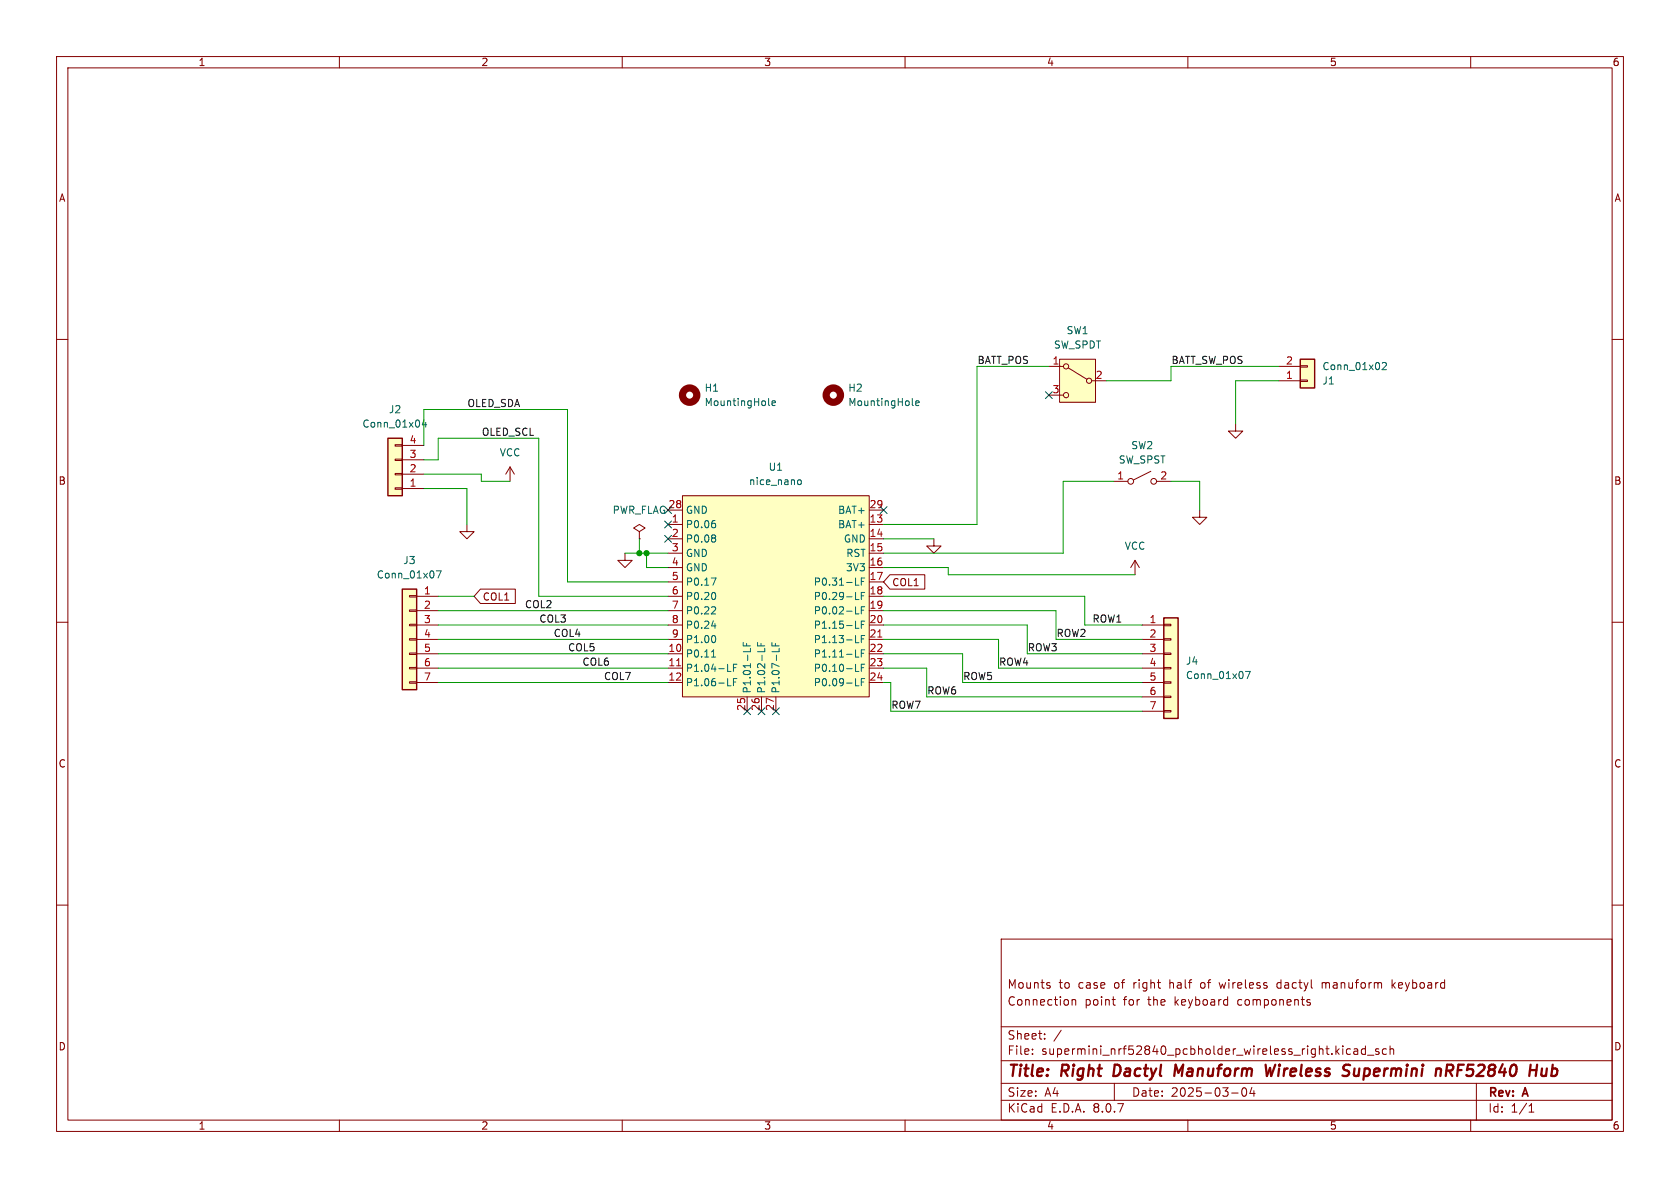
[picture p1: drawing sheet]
<svg xmlns="http://www.w3.org/2000/svg" width="297mm" height="210mm" viewBox="0 0 297 210" stroke-linecap="round" stroke-linejoin="round" font-family="sans-serif">
<g fill="none" stroke="#840000" stroke-width=".18">
<path d="M10 10h277v190h-277zM12 12h273v186h-273zM60 10v2M110 10v2M160 10v2M210 10v2M260 10v2M10 60h2M285 60h2M113 94l1-.7-1-.6-1 .6 1 .7v1.3M113 95.3h.1M10 110h2"/>
<path d="M285 110h2M10 160h2M177 166h108v32h-108zM185.5 174.2l.2 .2-.2 .3M185.5 173.7l.1 .1M189.5 176.7v1M189.5 176.8l.2-.1 .4 .1 .1 .9M196.6 176.7h.6M196.9 177.6l.3 .1M215.5 173.7l.3 1M226 173.7l-.3 .3v.4l.3 .3M231.2 176.7l.4 .1"/>
<path d="M231.2 177.2l.4 .1 .1 .2-.2 .2h-.3M233.7 173.7v1M234.2 173.7l-.5 .1M246.1 173.2v1.5M246.2 174.1l.5 .6M246.7 173.7l-.6 .6M285 160h2M60 198v2M110 198v2M160 198v2M177 194.5h108M177 191.5h108"/>
<path d="M177 187.5h108M177 181.5h108M182.5 186.3v.1M182.5 185.5v.1M184.7 183.6v.1M184.7 182.8v.1M187.6 182.1l-1.3 2M197 191.5v3M210 198v2M217.7 193.2h1.2M219.7 192.4l.2-.1a.81 .81 0 0 1 .6 .6 .81 .81 0 0 1-.3 .8l-.2 .1a.81 .81 0 0 1-.3-1.4zM221.3 192.2l-.3 1.1h.9"/>
<path d="M221.7 192.8v1M237.4 184.9v.1M237.4 185.4v1M238.7 185.5l-.4-.1-.3 .3v.4l.2 .2h.5M239.4 185.5h.6v.9M240 185.8h-.5a.29 .29 0 0 0-.2 .3 .29 .29 0 0 0 .2 .3l.5-.1M241.4 185.5l-.4-.1-.3 .3v.4l.1 .2h.6M241.4 184.9v1.5M241.7 186.5h1.2M243.7 185.5l-.3-.1-.2 .2v.2l.5 .2v.3h-.5M245.1 185.5l-.4-.1-.3 .3v.4l.1 .2h.6M245.7 185.5l.3-.1 .3 .1 .1 .9"/>
<path d="M245.7 184.9v1.5M260 198v2M261 191.5v6.5M270.3 196.6h.9M270.3 195.5l.4-.4v1.5"/>
</g>
<path d="M197.1 188.2l-.3 2h.5M209.2 188.2l-.9 1.4-.5-1.4-.2 2M223.7 188.2l.3 2 .5-1.4 .2 1.4 .8-2M238.4 188.2l.3 .1M239.5 188.9l-.1 1.2 .2 .1 .5-.1M255.7 189.3h.8a.55 .55 0 0 0 .4-.5 .55 .55 0 0 0-.3-.6h-.8l-.2 2M256.2 189.3l.5 .9M272.6 188.9v1.2a.57 .57 0 0 0 .7-.1M273.5 188.9l-.2 1.3M274.3 190.1l.5 .1M274.5 188.2l-.2 2M274.6 188.9l-.2 .1" fill="none" stroke="#840000" stroke-width=".4"/>
<path d="M120.6 87.6h33.1v35.6h-33.1z" fill="#ffffc2"/>
<g fill="none" stroke="#840000" stroke-width=".18">
<path d="M90.2 82.6l-.8 1.2M90.2 82.6v2.5M90.2 82.6l.7 1.2M110.5 97.8v1.3h1.3l-1.3 1.2-1.3-1.2h1.3M118.1 92.7h2.5M118.1 95.3h2.5M118.1 97.8h2.5M118.1 90.2h2.5M120.6 87.6h33.1v35.6h-33.1zM153.7 92.7h2.5M153.7 95.3h2.5M153.7 97.8h2.5"/>
<path d="M153.7 90.2h2.5M165.1 95.3v1.2h1.3l-1.3 1.3-1.3-1.3h1.3M118.1 115.6h2.5M118.1 118.1h2.5M118.1 102.9h2.5M118.1 105.4h2.5M118.1 108h2.5M118.1 110.5h2.5M118.1 113h2.5M118.1 100.3h2.5M153.7 115.6h2.5M153.7 118.1h2.5"/>
<path d="M153.7 102.9h2.5M153.7 105.4h2.5M153.7 108h2.5M153.7 110.5h2.5M153.7 113h2.5M153.7 100.3h2.5M118.1 120.7h2.5M132.1 123.2v2.5M134.6 123.2v2.5M137.2 123.2v2.5M153.7 120.7h2.5"/>
</g>
<g fill="none" stroke="#006464" stroke-width=".18">
<path d="M135.9 71.5l.2 .2M136.5 71.3l.6-.1-.1-.3h-.3l-.2 .1v.6h.5M161.3 71.5l.2 .2M161.9 71.3l.6-.1-.1-.3h-.3l-.2 .1v.6h.5M126.2 92h.2M126.3 92.5l.2 .2v.3l-.2 .3M126.3 94.6l.2 .2-.2 .3 .2 .2v.3l-.2 .2M141 85.1l.2-.3 .3 .1 .2 .2-.2 .5-.3 .1-.2-.3M125.7 102.2h.9l-.6 1.2M125.8 116.1h.7M125.8 110.6h.8M126 115.1l.2-.2v1.2"/>
<path d="M126.2 104.7a.79 .79 0 0 1 0 1.3M126.2 112.3a.79 .79 0 0 1 0 1.3M126.3 107.3l.2 .2v.3l-.8 .7h.8M126.4 110.2v.9M128.6 118.7h.6M129.7 118h.4M130.3 117.4h-.6v1.3M130.3 120h-.6v1.2M131.4 113.6v.6h1.3M132 113.8v.4M132.7 114.6v.6M133.9 113.6v.6h1.3"/>
<path d="M134.5 113.8v.4M135.2 114.6v.6M136.5 113.6v.6h1.2M137.1 113.8v.4M137.7 114.6v.6M151.2 116.1h.7M151.2 118.7h.7M151.2 103.4h.7M151.2 106h.7M151.2 108.5h.7M151.2 111.1h.7M151.2 113.6h.7"/>
<path d="M152.3 118h.4M152.3 102.8h.4M152.3 105.3h.4M152.3 107.9h.4M152.3 110.4h.4M152.3 112.9h.4M152.3 115.5h.4M152.9 117.4h-.6v1.3M152.9 120h-.6v1.2M152.9 102.2h-.6v1.2M152.9 104.7h-.6v1.3M152.9 107.3h-.6v1.2"/>
<path d="M152.9 109.8h-.6v1.3M152.9 112.3h-.6v1.3M152.9 114.9h-.6v1.2M128.6 121.2h.6M129.7 120.6h.4M151.2 121.2h.7M152.3 120.6h.4"/>
</g>
<path d="M119.6 117.7h.7M155.2 112.6h.7" fill="none" stroke="#a90000" stroke-width=".18"/>
<g fill="none" stroke="#840000" stroke-width="1.3">
<circle cx="121.9" cy="69.8" r="1.27"/>
<circle cx="147.3" cy="69.8" r="1.27"/>
</g>
<path d="M68.6 77.5h2.5v10.1h-2.5z" fill="#ffffc2"/>
<path d="M69.8 78.6h1.3v.3h-1.3zM71.1 78.7h3.8M69.8 81.2h1.3v.2h-1.3zM69.8 83.7h1.3v.2h-1.3zM69.8 86.2h1.3v.3h-1.3zM71.1 86.4h3.8M71.1 83.8h3.8M71.1 81.3h3.8M82.5 92.7v1.3h1.3l-1.3 1.3-1.2-1.3h1.2" fill="none" stroke="#840000" stroke-width=".18"/>
<path d="M68.6 77.5h2.5v10.1h-2.5z" fill="none" stroke="#840000" stroke-width=".25"/>
<path d="M75 74.2l-.3 .9h.7M75.3 74.7v.8" fill="none" stroke="#006464" stroke-width=".18"/>
<path d="M71.1 104.1h2.6v17.8h-2.6z" fill="#ffffc2"/>
<g fill="none" stroke="#840000" stroke-width=".18">
<path d="M196.8 85.1h2.6M203.5 83.3l-3.1 1.5M204.5 85.1h2.5M72.4 118h1.3v.2h-1.3zM72.4 115.4h1.3v.3h-1.3zM72.4 112.9h1.3v.3h-1.3zM72.4 110.4h1.3v.2h-1.3zM72.4 107.8h1.3v.3h-1.3zM72.4 105.3h1.3v.2h-1.3zM73.7 105.4h3.8M73.7 108h3.8M73.7 110.5h3.8"/>
<path d="M73.7 113h3.8M73.7 115.6h3.8M73.7 118.1h3.8M72.4 120.5h1.3v.3h-1.3zM73.7 120.7h3.8"/>
<circle cx="199.9" cy="85.1" r=".51"/>
<circle cx="204" cy="85.1" r=".51"/>
</g>
<path d="M71.1 104.1h2.6v17.8h-2.6z" fill="none" stroke="#840000" stroke-width=".25"/>
<path d="M77.1 100.9h.9l-.6 1.3" fill="none" stroke="#006464" stroke-width=".18"/>
<path d="M229.9 63.5h2.5v5.1h-2.5z" fill="#ffffc2"/>
<path d="M218.4 74.9v1.3h-1.2l1.2 1.3 1.3-1.3h-1.3M226.1 67.3h3.8M226.1 64.8h3.8M229.9 64.6h1.2v.3h-1.2zM229.9 67.2h1.2v.2h-1.2zM200.7 99.1l-.8 1.2M200.7 99.1v2.5M200.7 99.1l.7 1.2M212.1 90.2v1.2h1.3l-1.3 1.3-1.3-1.3h1.3" fill="none" stroke="#840000" stroke-width=".18"/>
<path d="M229.9 63.5h2.5v5.1h-2.5z" fill="none" stroke="#840000" stroke-width=".25"/>
<path d="M244.4 64.2l.5-.1 .2 .3-.8 .9h.8" fill="none" stroke="#006464" stroke-width=".18"/>
<path d="M205.7 109.2h2.6v17.8h-2.6z" fill="#ffffc2"/>
<g fill="none" stroke="#840000" stroke-width=".18">
<path d="M201.9 110.5h3.8M201.9 113h3.8M201.9 115.6h3.8M201.9 118.1h3.8M205.7 118h1.3v.2h-1.3zM205.7 115.4h1.3v.3h-1.3zM205.7 112.9h1.3v.3h-1.3zM205.7 110.4h1.3v.2h-1.3zM201.9 120.7h3.8M201.9 123.2h3.8M201.9 125.7h3.8M205.7 125.6h1.3v.3h-1.3z"/>
<path d="M205.7 123.1h1.3v.2h-1.3zM205.7 120.5h1.3v.3h-1.3z"/>
</g>
<path d="M205.7 109.2h2.6v17.8h-2.6z" fill="none" stroke="#840000" stroke-width=".25"/>
<path d="M220.2 118.7h.8l-.5 1.3" fill="none" stroke="#006464" stroke-width=".18"/>
<path d="M187.3 63.5h6.4v7.6h-6.4z" fill="#ffffc2"/>
<g fill="none" stroke="#840000" stroke-width=".18">
<path d="M185.4 64.8h2.6M185.4 69.9h2.6M187.3 63.5h6.4v7.6h-6.4zM188.8 65l3.4 2.1M193 67.3h2.6M84.9 104.1h6.2v2.6h-6.2l-1.1-1.3zM157.3 101.6h6.2v2.5h-6.2l-1.1-1.2z"/>
<circle cx="188.5" cy="69.9" r=".46"/>
<circle cx="188.5" cy="64.8" r=".46"/>
<circle cx="192.5" cy="67.3" r=".46"/>
</g>
<g fill="none" stroke="#009600" stroke-width=".18">
<path d="M74.9 78.7v-6.3h25.4v30.5h17.8M185.4 64.8h-12.7v27.9h-16.5M226.1 64.8h-19.1v2.5h-11.4M226.1 67.3h-7.7v7.6M74.9 86.4h7.6v6.3M74.9 83.8h10.2v1.3h5.1M74.9 81.3h2.6v-3.8h17.7v27.9h22.9M110.5 97.8h7.6M113 95.3v2.5M114.3 97.8v2.5h3.8M156.2 95.3h8.9M196.8 85.1h-8.8v12.7h-31.8"/>
<path d="M207 85.1h5.1v5.1M77.5 105.4h6.3M77.5 115.6h40.6M77.5 110.5h40.6M77.5 108h40.6M77.5 113h40.6M77.5 118.1h40.6M156.2 108h30.5v5h15.2M156.2 105.4h35.6v5.1h10.1M156.2 115.6h14v5.1h31.7M156.2 110.5h25.4v5.1h20.3M156.2 100.3h11.4v1.3h33.1"/>
<path d="M156.2 113h20.3v5.1h25.4M156.2 118.1h7.6v5.1h38.1M77.5 120.7h40.6M156.2 120.7h1.3v5h44.4"/>
</g>
<g fill="none" stroke="#000084" stroke-width=".18">
<path d="M184.8 69.2l1.2 1.3M186 69.2l-1.2 1.3M117.5 92.1l1.2 1.2M117.5 94.6l1.2 1.3M117.5 89.6l1.2 1.2M118.7 92.1l-1.2 1.2M118.7 94.6l-1.2 1.3M118.7 89.6l-1.2 1.2M155.6 89.6l1.2 1.2M156.8 89.6l-1.2 1.2M131.5 125.1l1.2 1.2M132.7 125.1l-1.2 1.2"/>
<path d="M134 125.1l1.2 1.2M135.2 125.1l-1.2 1.2M136.6 125.1l1.2 1.2M137.8 125.1l-1.2 1.2"/>
</g>
<g fill="#009600" stroke="#009600" stroke-width=".18">
<circle cx="114.3" cy="97.8" r=".46"/>
<circle cx="113" cy="97.8" r=".46"/>
</g>
<g font-size="2.8" fill="#840000">
<text x="178" y="190.9">Title:</text>
<text x="187.7" y="190.9">Right</text>
<text x="197.7" y="190.9">Dactyl</text>
<text x="209.3" y="190.9">Manuform</text>
<text x="226.2" y="190.9">Wireless</text>
<text x="240.7" y="190.9">Supermini</text>
<text x="257.8" y="190.9">nRF52840</text>
<text x="275.2" y="190.9">Hub</text>
</g>
<g font-size="2.1" fill="#840000">
<text x="178" y="178">Connection</text>
<text x="178" y="175">Mounts</text>
<text x="187.2" y="175">to</text>
<text x="190.7" y="175">case</text>
<text x="191.7" y="178">point</text>
<text x="197.1" y="175">of</text>
<text x="198.7" y="178">for</text>
<text x="200.6" y="175">right</text>
<text x="203.1" y="178">the</text>
<text x="207.1" y="175">half</text>
<text x="207.9" y="178">keyboard</text>
<text x="212.8" y="175">of</text>
<text x="216.3" y="175">wireless</text>
<text x="219.2" y="178">components</text>
<text x="226.6" y="175">dactyl</text>
<text x="234.7" y="175">manuform</text>
<text x="247.2" y="175">keyboard</text>
<text x="178" y="184">Sheet:</text>
<text x="178" y="186.7">File:</text>
<text x="184.1" y="186.7">supermini_nrf52840_pcbholder_wireless_right.kicad_sch</text>
<text x="178" y="196.9">KiCad</text>
<text x="178" y="194.1">Size:</text>
<text x="184.7" y="194.1">A4</text>
<text x="185.7" y="196.9">E.D.A.</text>
<text x="193.3" y="196.9">8.0.7</text>
<text x="200" y="194.1">Date:</text>
<text x="207" y="194.1">2025-03-04</text>
<text x="263" y="194.3">Rev:</text>
<text x="263" y="196.9">Id:</text>
<text x="267.1" y="196.9">1/1</text>
<text x="269.4" y="194.3">A</text>
</g>
<g font-size="1.8" fill="#840000">
<text x="35" y="11.9">1</text>
<text x="85" y="11.9">2</text>
<text x="135" y="11.9">3</text>
<text x="185" y="11.9">4</text>
<text x="235" y="11.9">5</text>
<text x="285" y="11.9">6</text>
<text x="10.3" y="35.9">A</text>
<text x="285.3" y="35.9">A</text>
<text x="10.3" y="85.9">B</text>
<text x="285.3" y="85.9">B</text>
<text x="85.2" y="106.4">COL1</text>
<text x="157.6" y="103.8">COL1</text>
<text x="10.3" y="135.9">C</text>
<text x="285.3" y="135.9">C</text>
<text x="10.3" y="185.9">D</text>
<text x="285.3" y="185.9">D</text>
<text x="35" y="199.9">1</text>
<text x="85" y="199.9">2</text>
<text x="135" y="199.9">3</text>
<text x="185" y="199.9">4</text>
<text x="235" y="199.9">5</text>
<text x="285" y="199.9">6</text>
</g>
<g font-size="1.8" fill="#006464">
<text x="188.5" y="59.3">SW1</text>
<text x="186.2" y="61.8">SW_SPDT</text>
<text x="233.7" y="65.6">Conn_01x02</text>
<text x="124.5" y="69.4">H1</text>
<text x="124.5" y="72">MountingHole</text>
<text x="149.9" y="69.4">H2</text>
<text x="149.9" y="72">MountingHole</text>
<text x="233.7" y="68.2">J1</text>
<text x="64" y="75.8">Conn_01x04</text>
<text x="68.7" y="73.3">J2</text>
<text x="88.3" y="80.9">VCC</text>
<text x="135.8" y="83.4">U1</text>
<text x="197.7" y="82.1">SW_SPST</text>
<text x="199.9" y="79.6">SW2</text>
<text x="132.3" y="86">nice_nano</text>
<text x="108.2" y="91">PWR_FLAG</text>
<text x="121.2" y="93.6">P0.06</text>
<text x="121.2" y="91">GND</text>
<text x="148.1" y="93.6">BAT+</text>
<text x="148.1" y="91">BAT+</text>
<text x="71.2" y="99.9">J3</text>
<text x="121.2" y="96.1">P0.08</text>
<text x="121.2" y="98.7">GND</text>
<text x="121.2" y="101.2">GND</text>
<text x="149.1" y="96.1">GND</text>
<text x="149.5" y="101.2">3V3</text>
<text x="149.5" y="98.7">RST</text>
<text x="198.7" y="97.4">VCC</text>
<text x="66.5" y="102.5">Conn_01x07</text>
<text x="121.2" y="103.7">P0.17</text>
<text x="121.2" y="106.3">P0.20</text>
<text x="143.8" y="103.7">P0.31-LF</text>
<text x="143.8" y="106.3">P0.29-LF</text>
<text x="121.2" y="108.8">P0.22</text>
<text x="121.2" y="111.4">P0.24</text>
<text x="121.2" y="113.9">P1.00</text>
<text x="143.8" y="108.8">P0.02-LF</text>
<text x="143.8" y="111.4">P1.15-LF</text>
<text x="143.8" y="113.9">P1.13-LF</text>
<text x="121.2" y="116.4">P0.11</text>
<text x="121.2" y="119">P1.04-LF</text>
<text x="143.8" y="116.4">P1.11-LF</text>
<text x="143.8" y="119">P0.10-LF</text>
<text x="209.6" y="117.7">J4</text>
<text x="121.2" y="121.5">P1.06-LF</text>
<text x="132.9" y="122.7" transform="rotate(-90 132.9 122.7)">P1.01-LF</text>
<text x="135.5" y="122.7" transform="rotate(-90 135.5 122.7)">P1.02-LF</text>
<text x="138" y="122.7" transform="rotate(-90 138 122.7)">P1.07-LF</text>
<text x="143.8" y="121.5">P0.09-LF</text>
<text x="209.6" y="120.2">Conn_01x07</text>
</g>
<g font-size="1.8" fill="#0f0f0f">
<text x="172.7" y="64.4">BATT_POS</text>
<text x="207" y="64.4">BATT_SW_POS</text>
<text x="82.5" y="72">OLED_SDA</text>
<text x="85.1" y="77.1">OLED_SCL</text>
<text x="92.7" y="107.6">COL2</text>
<text x="95.2" y="110.1">COL3</text>
<text x="97.8" y="112.7">COL4</text>
<text x="186.7" y="112.7">ROW2</text>
<text x="193" y="110.1">ROW1</text>
<text x="100.3" y="115.2">COL5</text>
<text x="102.9" y="117.8">COL6</text>
<text x="176.5" y="117.8">ROW4</text>
<text x="181.6" y="115.2">ROW3</text>
<text x="106.7" y="120.3">COL7</text>
<text x="157.5" y="125.4">ROW7</text>
<text x="163.8" y="122.8">ROW6</text>
<text x="170.2" y="120.3">ROW5</text>
</g>
<g font-size="1.8" fill="#a90000">
<text x="186" y="64.5">1</text>
<text x="227.3" y="64.5">2</text>
<text x="186" y="69.6">3</text>
<text x="193.6" y="67.1">2</text>
<text x="227.3" y="67.1">1</text>
<text x="72.3" y="83.6">2</text>
<text x="72.3" y="81">3</text>
<text x="72.3" y="78.5">4</text>
<text x="72.3" y="86.1">1</text>
<text x="118.1" y="89.9">28</text>
<text x="153.6" y="89.9">29</text>
<text x="197.4" y="84.8">1</text>
<text x="205" y="84.8">2</text>
<text x="118.7" y="92.5">1</text>
<text x="118.7" y="95">2</text>
<text x="153.6" y="95">14</text>
<text x="153.6" y="92.5">13</text>
<text x="118.7" y="97.5">3</text>
<text x="118.7" y="100.1">4</text>
<text x="153.6" y="97.5">15</text>
<text x="153.6" y="100.1">16</text>
<text x="74.9" y="105.2">1</text>
<text x="74.9" y="107.7">2</text>
<text x="118.7" y="102.6">5</text>
<text x="118.7" y="105.2">6</text>
<text x="118.7" y="107.7">7</text>
<text x="153.6" y="102.6">17</text>
<text x="153.6" y="105.2">18</text>
<text x="153.6" y="107.7">19</text>
<text x="74.9" y="110.2">3</text>
<text x="74.9" y="112.8">4</text>
<text x="118.7" y="110.2">8</text>
<text x="118.7" y="112.8">9</text>
<text x="153.6" y="110.2">20</text>
<text x="153.6" y="112.8">21</text>
<text x="203.1" y="110.2">1</text>
<text x="203.1" y="112.8">2</text>
<text x="74.9" y="115.3">5</text>
<text x="74.9" y="117.9">6</text>
<text x="118.1" y="115.3">10</text>
<text x="118.1" y="117.9">11</text>
<text x="153.6" y="115.3">22</text>
<text x="153.6" y="117.9">23</text>
<text x="203.1" y="115.3">3</text>
<text x="203.1" y="117.9">4</text>
<text x="74.9" y="120.4">7</text>
<text x="118.1" y="120.4">12</text>
<text x="131.8" y="125.8" transform="rotate(-90 131.8 125.8)">25</text>
<text x="134.4" y="125.8" transform="rotate(-90 134.4 125.8)">26</text>
<text x="136.9" y="125.8" transform="rotate(-90 136.9 125.8)">27</text>
<text x="153.6" y="120.4">24</text>
<text x="203.1" y="120.4">5</text>
<text x="203.1" y="122.9">6</text>
<text x="203.1" y="125.5">7</text>
</g>
</svg>
